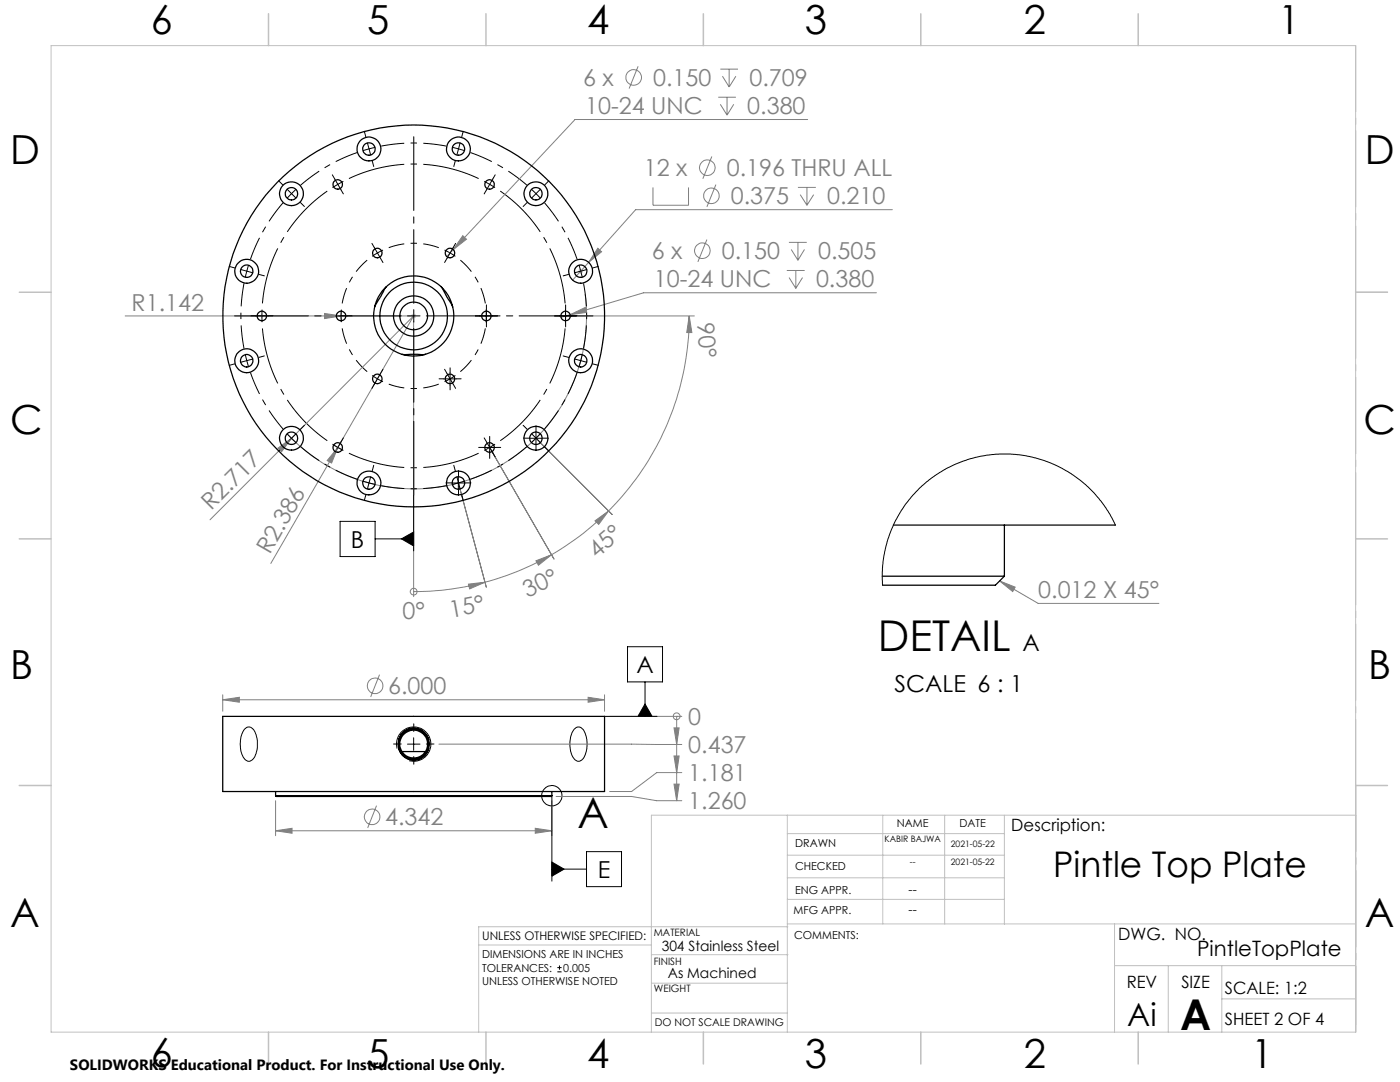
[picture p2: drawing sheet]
<svg xmlns="http://www.w3.org/2000/svg" width="279mm" height="216mm" viewBox="0 0 279 216" stroke-linecap="round" stroke-linejoin="round" font-family="sans-serif">
<g fill="none" stroke="#808080" stroke-width=".2">
<path d="M127.4 13.2l-1.8 4.5M143.3 19.4h3.6M143.8 13.8h3.5M144.2 15.2l1.3 2.2M145.1 19.4v3.6M145.5 13.8v3.6M146.9 15.2l-1.4 2.2M130.3 37.4v3.6h7.1v-3.6M142.1 31.2l-1.8 4.5M142.9 36.8l-1.8 4.5M143.8 20.8l1.3 2.2M146.4 20.8l-1.3 2.2"/>
<path d="M159.2 37.4h3.6M159.7 38.8l1.3 2.2M161 37.4v3.6M161.2 23.8h-46.4l-24.3 26M162.4 38.8l-1.4 2.2M90.5 49.8l-1.4 1.4M92.4 47l.7 .7-2.6 2.1zM116.8 58.7a34.5 34.5 0 0 1-19.5 35.5 34.5 34.5 0 0 1-39.8-7.5M117.5 52.4l-3.2 3.5M119.3 49.5l.8 .7-2.6 2.2zM141.1 47.8l-1.8 4.4M157 54h3.6"/>
<path d="M157.4 48.4h3.6M157.5 55.4l1.3 2.1M157.9 49.8l1.3 2.1M158.8 54v3.5M159.2 48.4v3.5M160.2 55.4l-1.4 2.1M160.5 49.8l-1.3 2.1M174.9 58.4h-46.5l-14.6 4.4M178.1 41.8h-51.2l-9.4 10.6M25 63h57.5M64.8 62.5l3.3 .5-3.3 .6zM68.1 62.1v2.1"/>
<path d="M82.5 63l-40.6 40.7M82.5 64.1v55M82.6 63l-15.2 26.3M113.8 62.8l3-1.5 .3 1zM113.8 62.8l-1.9 .5M113.9 63h24.7M137.5 63a55.2 55.2 0 0 1-16 39M137.5 63l.6 3.4h-1zM55.5 89.4l2.7-1.9-2 2.6zM66.5 88.8l2 1.1M67.4 89.3l-1.2 3.1-.9-.5zM67.4 89.3l-13.4 23.1"/>
<path d="M91.5 96.4l5.5 20.8M97.7 89.3l12.9 22.2-12.4-21.3M107 87.5l15.2 15.2M82.5 118h.1M93.5 116.6l3.3-.4-3.1 1.3zM96.8 116.2a53.7 53.7 0 0 1-14.3 1.8M107 111.9l3.1-1.2-2.6 2.1zM110.1 110.7a55 55 0 0 1-13.3 5.5M118.7 103.9l2.8-1.9-2 2.6zM121.5 102a55 55 0 0 1-11.4 8.7M199.5 115.9l3.1 1.3-.5 .8zM199.5 115.9l7.7 4.5h24.1"/>
<path d="M44.5 139.6l3.3-.5v1zM44.5 138.6v3.3M44.5 139.6h76.1M75.7 134.6l-1.7 4.5M117.4 139.1l3.2 .5-3.2 .5zM120.6 138.6v3.3M55 159.8v7M87.6 148.5l48.5 .1M110.1 159.8v7M111 158.9h15l5.1 .9h5M121.7 142.9h14.4M134.5 150.8h1l-.5 3.4z"/>
<path d="M134.5 156.5h1l-.5 3.3zM134.5 145.2h1l-.5 3.4zM135 142.9h.1M135 142.9v16.9M136.1 154.2h-5l-5.1 3.7h-4.3M55 165.8l3.3-.5v1zM55 165.8h55.1M75.1 160.8l-1.7 4.4M106.8 165.3l3.3 .5-3.3 .5z"/>
<circle cx="126.5" cy="15.4" r="1.55"/>
<circle cx="141.2" cy="33.5" r="1.56"/>
<circle cx="142" cy="39.1" r="1.56"/>
<circle cx="140.2" cy="50" r="1.55"/>
<circle cx="82.6" cy="118.1" r=".67"/>
<circle cx="74.8" cy="136.8" r="1.56"/>
<circle cx="135" cy="142.9" r=".68"/>
<circle cx="74.3" cy="163" r="1.56"/>
</g>
<g fill="none" stroke="#000" stroke-width=".2">
<path d="M88.5 75.6h2.6M89.8 74.4v2.5M95.8 63h2.5M97 61.8v2.5M111.6 63h2.5M112.9 61.8v2.5M57.3 86.5l1.8 1.8M59.1 86.6l-1.8 1.7M82.5 98.8v11.1M90.2 96.4h2.5M91.5 95.1v2.5M96.4 89.3h2.6"/>
<path d="M97.7 88.1v2.5M105.7 87.5h2.5M107 86.2v2.5M67.9 104h7v7.1h-7zM74.9 107.5h7.6M80.1 107.5l2.4-1.3v2.7zM125.2 129h7v7.1h-7zM128.7 136.1v6.8M48.9 145.4a1.22 1.22 0 0 1 1.3-.2 1.22 1.22 0 0 1 .7 1 5.4 5.4 0 0 1-.6 5.5 1.25 1.25 0 0 1-1.9-1 5.5 5.5 0 0 1 .5-5.3zM79.2 149.4a3.4 3.4 0 0 1 3.1-4.3 3.4 3.4 0 0 1 3.7 3.7 3.4 3.4 0 0 1-4.3 3M81.3 148.5h2.5M82.5 147.2v2.5"/>
<path d="M110.1 158.8v17M114.7 145.4a1.22 1.22 0 0 1 1.3-.2 1.22 1.22 0 0 1 .7 1 5.7 5.7 0 0 1-.5 5.4 1.15 1.15 0 0 1-1.9-.6 5.5 5.5 0 0 1 .4-5.6zM120.6 142.9h10.5M128.7 140.5l1.4 2.4h-2.8zM110.1 173.4h7M110.1 172l2.5 1.4-2.5 1.4zM117.1 169.9h6.9v7h-6.9zM111.2 193.9h.9M111.2 193.1h.9M111.7 192.7v.8"/>
<circle cx="110.1" cy="158.8" r="2.03"/>
</g>
<g fill="none" stroke="#c0c0c0" stroke-width=".2">
<path d="M10.2 9.1h260.3v196.9h-260.3zM115.4 54.1h1M115.5 53.8l.7 .7M115.9 53.6v1M116.2 53.8l-.7 .7M270.5 58.3h6.4M82.1 63h.9M82.2 62.7l.7 .7M82.5 62.5v1M82.9 62.7l-.7 .7M270.5 156.7h6.4M157.1 162.7v43.3"/>
<path d="M157.1 175.2h43.3M157.1 170.6h43.3M157.1 166.3h43.3M157.1 179.5h43.3M176.2 162.7v21.7M188.5 162.7v21.7M200.4 162.7v21.7M270.6 162.7h-140.6v43.3M95.5 188.6h34.5M130 196.2h27.1M130 190.5h27.3M157.1 184.4h113.4"/>
<path d="M157.2 184.9h-61.7v21.1M222.4 184.4v21.6M222.4 192.7h48.1M233.2 192.7v13.3M243.8 199.3h26.7M243.8 192.7v13.3M130 202.1h27.1"/>
</g>
<g fill="none" stroke="#000" stroke-width=".2" stroke-dasharray="15.2 1.3 1.3 1.3" stroke-linecap="butt">
<path d="M58.2 38.6l-.9 .9M58.2 38.6l.9-.8M67.4 36.8l-1 .6M67.4 36.8l1.1-.6M73.6 29.7l-1.2 .4M73.6 29.7l1.3-.3M91.5 29.7l-1.2-.3M91.5 29.7l1.2 .4M97.7 36.8l-1.1-.6M97.7 36.8l1.1 .6M107 38.6l-.9-.8M107 38.6l.8 .9"/>
<path d="M49.3 54.1l-.3 1.2M49.3 54.1l.3-1.2M75.3 50.5l-1 .6M75.3 50.5l1.1-.6M89.8 50.5l-1.1-.6M89.8 50.5l1.1 .6M115.9 54.1l-.3-1.2M115.9 54.1l.3 1.2M49.3 72l.3 1.2M49.3 72l-.3-1.3M52.3 63v1.3M52.3 63v-1.2"/>
<path d="M68.1 63v1.3M68.1 63v-1.2M75.3 75.6l1.1 .6M75.3 75.6l-1-.7M89.8 75.6l1.1-.7M89.8 75.6l-1.1 .6M97.1 63l-.1-1.2M97.1 63l-.1 1.3M112.9 63v-1.2M112.9 63v1.3M115.9 72l.3-1.3M115.9 72l-.3 1.2"/>
<path d="M67.4 89.3l1.1 .6M67.4 89.3l-1-.7M73.6 96.4l1.3 .3M73.6 96.4l-1.2-.4M91.5 96.4l1.2-.4M91.5 96.4l-1.2 .3M97.7 89.3l1.1-.7M97.7 89.3l-1.1 .6M107 87.4l.8-.9M107 87.4l-.9 .9"/>
</g>
<path d="M71.3 30.4a34.5 34.5 0 0 0-11.3 6.5M89.1 29.1a34.5 34.5 0 0 0-13 0M105.1 36.9a34.5 34.5 0 0 0-11.2-6.5M48.7 56.5a34.5 34.5 0 0 0 0 13M56.5 40.5a34.5 34.5 0 0 0-6.5 11.2M115.2 51.7a34.5 34.5 0 0 0-6.5-11.2M50 74.4a34.5 34.5 0 0 0 6.5 11.2M116.5 69.5a34.5 34.5 0 0 0 0-13M60 89.1a34.5 34.5 0 0 0 11.3 6.5M76.1 96.9a34.5 34.5 0 0 0 13 0M93.9 95.6a34.5 34.5 0 0 0 11.2-6.5M108.7 85.6a34.5 34.5 0 0 0 6.5-11.2" fill="none" stroke="#000" stroke-width=".2" stroke-dasharray="15.2 1.3 1.3 1.3" stroke-dashoffset="10.6" stroke-linecap="butt"/>
<path d="M65.3 38.1a30.3 30.3 0 0 0-12.9 22.4M95.5 35.6a30.3 30.3 0 0 0-25.9 0M52.4 65.5a30.3 30.3 0 0 0 12.9 22.4M112.8 60.5a30.3 30.3 0 0 0-13-22.4M69.6 90.4a30.3 30.3 0 0 0 25.9 0M99.8 87.9a30.3 30.3 0 0 0 13-22.4" fill="none" stroke="#000" stroke-width=".2" stroke-dasharray="15.2 1.3 1.3 1.3" stroke-dashoffset="3.8" stroke-linecap="butt"/>
<path d="M73.3 51.9a14.5 14.5 0 0 0-5 8.6M87.6 49.4a14.5 14.5 0 0 0-10 0M68.3 65.5a14.5 14.5 0 0 0 5 8.7M77.6 76.6a14.5 14.5 0 0 0 10 0M91.9 74.2a14.5 14.5 0 0 0 5-8.7M96.9 60.5a14.5 14.5 0 0 0-5-8.6" fill="none" stroke="#000" stroke-width=".2" stroke-dasharray="15.2 1.3 1.3 1.3" stroke-dashoffset="12.1" stroke-linecap="butt"/>
<path d="M270.6 9.1v49.2M270.6 58.3v49.2M270.6 107.5v49.2M270.6 156.7v49.2" fill="none" stroke="#c0c0c0" stroke-width=".2" stroke-dasharray="15.2 1.3 1.3 1.3" stroke-dashoffset="2.1"/>
<g fill="none" stroke="#c0c0c0" stroke-width=".3">
<path d="M53.6 2.8v6.3M97 2.8v6.3M140.4 2.8v6.3M183.8 2.8v6.3M227.2 2.8v6.3M3.8 58.3h6.4M270.5 58.3h6.4M3.8 107.5h6.4M270.5 107.5h6.4M3.8 156.7h6.4M270.5 156.7h6.4M53.6 206v6.3"/>
<path d="M97 206v6.3M140.4 206v6.3M183.8 206v6.3M227.2 206v6.3"/>
</g>
<g fill="none" stroke="#000" stroke-width=".2" stroke-dasharray="15.2 1.3 1.3 1.3">
<path d="M56.4 36.9l-.8-.8M58.2 38.6l-.9-.8M58.2 38.6l.9 .9M66.8 35.7l-.5-.8M67.4 36.8l-.6-1.1M67.4 36.8l.6 1.1M68 37.9l.5 .8M73 27.3l-.3-1.1M73.6 29.7l-.3-1.2M73.6 29.7l.4 1.2M74.3 32.1l.3 1.1M90.9 32.1l-.3 1.1"/>
<path d="M91.5 29.7l.3-1.2M91.5 29.7l-.3 1.2M92.2 27.3l.2-1.1M97.1 37.9l-.5 .8M97.7 36.8l.7-1.1M97.7 36.8l-.6 1.1M98.4 35.7l.4-.8M107 38.6l.9-.8M107 38.6l-.9 .9M108.7 36.9l.8-.8M46.8 53.5l-1.1-.3M49.3 54.1l-1.3-.3"/>
<path d="M49.3 54.1l1.2 .3M51.7 54.8l1.1 .2M59.9 40.4l.8 .8M74.7 49.4l-.5-.8M75.3 50.5l-.6-1.1M75.3 50.5l.7 1.1M76 51.6l.4 .8M89.2 51.6l-.5 .8M89.8 50.5l.7-1.1M89.8 50.5l-.6 1.1M90.5 49.4l.4-.8M105.2 40.4l-.8 .8"/>
<path d="M113.5 54.8l-1.1 .2M115.9 54.1l1.2-.3M115.9 54.1l-1.2 .3M118.3 53.5l1.1-.3M46.8 72.6l-1.1 .3M49.3 72l-1.3 .3M49.3 72l1.2-.4M51 63h-.9M51.7 71.3l1.1-.3M52.3 63h-1.3M52.3 63h1.2M53.5 63h1"/>
<path d="M66.8 63h-.9M68.1 63h-1.3M68.1 63h1.2M69.3 63h1M74.7 76.7l-.5 .8M75.3 75.6l-.6 1.1M75.3 75.6l.7-1.1M76 74.5l.4-.8M82.6 63v-1.2M82.6 63h-1.3M82.6 63v1.3M82.6 63h1.2"/>
<path d="M88.6 75.6h-1M89.2 74.5l-.5-.8M89.8 75.6l.7 1.1M89.8 75.6l-.6-1.1M89.8 74.3v-.9M89.8 76.8v1M90.5 76.7l.4 .8M91.1 75.6h.9M95.8 63h-.9M97.1 63h1.2M97.1 63h-1.3M97.1 61.8v-1"/>
<path d="M97.1 64.3v.9M98.3 63h1M111.6 63h-.9M112.9 63h1.2M112.9 63h-1.3M112.9 61.8v-1M112.9 64.3v.9M113.5 71.3l-1.1-.3M114.1 63h1M115.9 72l1.2 .3M115.9 72l-1.2-.4M118.3 72.6l1.1 .3"/>
<path d="M56.4 89.2l-.8 .8M59.9 85.7l.8-.8M66.8 90.4l-.5 .8M67.4 89.3l-.6 1.1M67.4 89.3l.6-1.1M68 88.2l.5-.8M73 98.8l-.3 1.1M73.6 96.4l-.3 1.2M73.6 96.4l.4-1.2M74.3 93.9l.3-1M90.3 96.4h-1.3M90.9 93.9l-.3-1"/>
<path d="M91.5 96.4l.3 1.2M91.5 96.4l-.3-1.2M91.5 95.1v-1.2M91.5 97.6v1.3M92.2 98.8l.2 1.1M92.8 96.4h1.2M96.5 89.3h-1M97.1 88.2l-.5-.8M97.7 89.3l.7 1.1M97.7 89.3l-.6-1.1M97.7 88v-.9M97.7 90.5v1"/>
<path d="M98.4 90.4l.4 .8M99 89.3h.9M105.2 85.7l-.8-.8M105.7 87.4h-1.2M107 87.4l.9 .9M107 87.4l-.9-.9M107 86.2v-1.3M107 88.7v1.2M108.2 87.4h1.3M108.7 89.2l.8 .8M80.1 148.5h-1.6M82.6 146v-1.6"/>
<path d="M82.6 151v1.5M85.1 148.5h1.5"/>
</g>
<path d="M80.1 63h-33.3M82.6 60.5v-33.2M82.6 65.5v33.3M85.1 63h33.2" fill="none" stroke="#000" stroke-width=".2" stroke-dasharray="15.2 1.3 1.3 1.3" stroke-dashoffset=".5"/>
<g fill="#808080">
<path d="M137.5 63l.6 3.4h-1z"/>
<path d="M93.5 116.6l3.3-.4-3.1 1.3z"/>
<path d="M107 111.9l3.1-1.2-2.6 2.1z"/>
<path d="M118.7 103.9l2.8-1.9-2 2.6z"/>
<path d="M64.8 62.5l3.3 .5-3.3 .6z"/>
<path d="M55.5 89.4l2.7-1.9-2 2.6z"/>
<path d="M67.4 89.3l-1.2 3.1-.9-.5z"/>
<path d="M134.5 150.8h1l-.5 3.4zM134.5 156.5h1l-.5 3.3zM134.5 145.2h1l-.5 3.4z"/>
<path d="M117.4 139.1l3.2 .5-3.2 .5zM44.5 139.6l3.3-.5v1z"/>
<path d="M55 165.8l3.3-.5v1zM106.8 165.3l3.3 .5-3.3 .5zM113.8 62.8l3.3-.5-.3-1zM92.4 47l-1.9 2.8 2.6-2.1zM119.3 49.5l-1.8 2.9 2.6-2.2zM199.5 115.9l3.1 1.3-.5 .8z"/>
</g>
<path d="M128.7 140.5l1.4 2.4h-2.8zM110.1 172l2.5 1.4-2.5 1.4zM80.1 107.5l2.4 1.4v-2.7z" fill="#000"/>
<g fill="none" stroke="#000" stroke-width=".25">
<path d="M77.1 57.2l-2.3 4.1M88 57.2l2.3 4.1M80.2 70.7h4.7M176.1 115h24.3M178.3 104.8h44.3M200.4 115l-1.8 1.8h-22.5M200.4 104.8v10.2M44.5 142.9h76.1v15h-76.1zM55 158.8l.1 .1h54.9l.1-.1M55 158.8h55.1M55 157.9v.9M79.6 149.4a3.1 3.1 0 0 0 3 2.3 3.1 3.1 0 0 0 2.9-2.3"/>
<path d="M79.6 149.4a3.1 3.1 0 0 0 3 2.2 3.1 3.1 0 0 0 2.9-2.2M79.6 147.5l-.2 .9 .2 1M79.6 147.5a3.1 3.1 0 0 1 3-2.3 3.1 3.1 0 0 1 2.9 2.3M79.6 147.5a3.1 3.1 0 0 1 3-2.2 3.1 3.1 0 0 1 2.9 2.2M80.2 150h4.7M85.5 147.5l.2 1.1-.2 .8M110.1 157.9v.9"/>
<circle cx="58.2" cy="38.6" r="2.38"/>
<circle cx="58.2" cy="38.7" r="1.24"/>
<circle cx="67.4" cy="36.8" r=".95"/>
<circle cx="73.6" cy="29.7" r="1.24"/>
<circle cx="73.6" cy="29.7" r="2.38"/>
<circle cx="91.5" cy="29.7" r="1.24"/>
<circle cx="91.5" cy="29.7" r="2.38"/>
<circle cx="97.7" cy="36.8" r=".95"/>
<circle cx="107" cy="38.6" r="2.38"/>
<circle cx="107" cy="38.7" r="1.24"/>
<circle cx="49.2" cy="54.1" r="2.39"/>
<circle cx="49.2" cy="54.1" r="1.25"/>
<circle cx="75.3" cy="50.5" r=".95"/>
<circle cx="89.8" cy="50.5" r=".95"/>
<circle cx="115.9" cy="54.1" r="2.38"/>
<circle cx="115.9" cy="54.1" r="1.24"/>
<circle cx="49.2" cy="72" r="2.39"/>
<circle cx="49.2" cy="72" r="1.26"/>
<circle cx="52.3" cy="63" r=".95"/>
<circle cx="68.1" cy="63" r=".95"/>
<circle cx="75.3" cy="75.6" r=".95"/>
<circle cx="82.5" cy="63" r="38.1"/>
<circle cx="82.6" cy="63.1" r="8"/>
<circle cx="82.6" cy="63" r="4"/>
<circle cx="82.6" cy="63.1" r="2.76"/>
<circle cx="82.6" cy="63" r="6.7"/>
<circle cx="89.8" cy="75.6" r=".95"/>
<circle cx="97.1" cy="63" r=".95"/>
<circle cx="112.9" cy="63" r=".95"/>
<circle cx="115.9" cy="72" r="2.38"/>
<circle cx="115.9" cy="72" r="1.25"/>
<circle cx="58.2" cy="87.4" r="2.38"/>
<circle cx="58.2" cy="87.4" r="1.24"/>
<circle cx="67.4" cy="89.3" r=".95"/>
<circle cx="73.6" cy="96.4" r="1.24"/>
<circle cx="73.6" cy="96.4" r="2.37"/>
<circle cx="91.5" cy="96.4" r="1.24"/>
<circle cx="91.5" cy="96.4" r="2.37"/>
<circle cx="97.7" cy="89.3" r=".95"/>
<circle cx="107" cy="87.4" r="2.38"/>
<circle cx="107" cy="87.4" r="1.24"/>
<circle cx="82.6" cy="148.5" r="2.78"/>
<circle cx="82.6" cy="148.5" r="2.98"/>
</g>
<path d="M222.6 104.8l-1.9-3.4-2.4-3-1.7-1.7-2.3-1.8-3.6-2-4-1.5-4.1-.7-3.9-.1-4 .7-3.9 1.3-2 .9-2.3 1.4-2.9 2.5-2.9 3.2-2.2 3.8-1.5 3.8-.8 4-.1 1.9v2.7" fill="none" stroke="#000" stroke-width=".2"/>
<g font-size="8.5">
<text x="175.2" y="129.8">DETAIL</text>
<text x="115.2" y="165.3">A</text>
<text x="235.5" y="205.4">A</text>
</g>
<g font-size="8">
<text x="30.1" y="6.8">6</text>
<text x="73.3" y="6.9">5</text>
<text x="117.2" y="6.9">4</text>
<text x="160.6" y="6.9">3</text>
<text x="204.3" y="6.9">2</text>
<text x="255.1" y="6.9">1</text>
<text x="2.1" y="32.8">D</text>
<text x="272.4" y="32.8">D</text>
<text x="2.1" y="86.5">C</text>
<text x="272.1" y="86.5">C</text>
<text x="2.1" y="135.6">B</text>
<text x="273.1" y="135.6">B</text>
<text x="2.1" y="185">A</text>
<text x="272.4" y="185">A</text>
<text x="30.1" y="213">6</text>
<text x="73.3" y="213">5</text>
<text x="117.2" y="213">4</text>
<text x="160.6" y="213">3</text>
<text x="204.3" y="213">2</text>
<text x="249.7" y="213">1</text>
</g>
<text font-size="7.1" x="210.2" y="174.9">Pintle Top Plate</text>
<text font-size="6.3" x="225" y="204.6">Ai</text>
<g font-size="4.7" fill="#808080">
<text x="116.4" y="17.1">6 x</text>
<text x="130.3" y="17.1">0.150</text>
<text x="149.6" y="17.1">0.709</text>
<text x="116.8" y="22.8">10-24 UNC</text>
<text x="149.1" y="22.8">0.380</text>
<text x="128.5" y="35.2">12 x</text>
<text x="145" y="35.2">0.196 THRU ALL</text>
<text x="145.9" y="40.8">0.375</text>
<text x="165.1" y="40.8">0.210</text>
<text x="130.1" y="51.7">6 x</text>
<text x="144.1" y="51.7">0.150</text>
<text x="163.3" y="51.7">0.505</text>
<text x="130.5" y="57.3">10-24 UNC</text>
<text x="162.9" y="57.3">0.380</text>
<text x="26.3" y="62">R1.142</text>
<text x="139.1" y="64.5" transform="rotate(85 139.1 64.5)">90°</text>
<text x="42.1" y="102.1" transform="rotate(-45 42.1 102.1)">R2.717</text>
<text x="53.8" y="110.8" transform="rotate(-60 53.8 110.8)">R2.386</text>
<text x="119.1" y="111.5" transform="rotate(-40 119.1 111.5)">45°</text>
<text x="105.3" y="119.3" transform="rotate(-25 105.3 119.3)">30°</text>
<text x="207.2" y="119.4">0.012 X 45°</text>
<text x="80.3" y="123.6">0°</text>
<text x="90" y="123.2" transform="rotate(-10 90 123.2)">15°</text>
<text x="77.4" y="138.5">6.000</text>
<text x="137.4" y="144.7">0</text>
<text x="137.4" y="155.9">1.181</text>
<text x="137.4" y="150.3">0.437</text>
<text x="137.4" y="161.5">1.260</text>
<text x="76.9" y="164.7">4.342</text>
</g>
<g font-size="4.7">
<text x="70" y="109.3">B</text>
<text x="204.1" y="129.8">A</text>
<text x="127" y="134.3">A</text>
<text x="178.5" y="138">SCALE 6 : 1</text>
<text x="119.3" y="175.2">E</text>
</g>
<text font-size="4.2" x="238.9" y="190.8">PintleTopPlate</text>
<g font-size="3.4">
<text x="201.8" y="165.9">Description:</text>
<text x="223.2" y="187.6">DWG. NO.</text>
<text x="224.9" y="197.2">REV</text>
<text x="235.8" y="197.2">SIZE</text>
<text x="244.4" y="198.4">SCALE: 1:2</text>
<text x="244.4" y="204.6">SHEET 2 OF 4</text>
</g>
<text font-size="3" x="14" y="213.5">SOLIDWORKS Educational Product. For Instructional Use Only.</text>
<g font-size="2.8">
<text x="132.1" y="189.7">304 Stainless Steel</text>
<text x="133.3" y="195.1">As Machined</text>
</g>
<g font-size="2.5">
<text x="181.3" y="178.3">--</text>
<text x="181.3" y="182.3">--</text>
</g>
<text font-size="2.4" x="96.2" y="187.5">UNLESS OTHERWISE SPECIFIED:</text>
<g font-size="2.2">
<text x="179" y="165.1">NAME</text>
<text x="191.5" y="165.1">DATE</text>
<text x="158.7" y="169">DRAWN</text>
<text x="158.7" y="173.5">CHECKED</text>
<text x="158.7" y="178.3">ENG APPR.</text>
<text x="158.4" y="182.4">MFG APPR.</text>
<text x="96.2" y="191.2">DIMENSIONS ARE IN INCHES</text>
<text x="158.5" y="187.4">COMMENTS:</text>
<text x="96.2" y="196.5">UNLESS OTHERWISE NOTED</text>
<text x="96.2" y="193.9">TOLERANCES:</text>
<text x="112.4" y="193.9">0.005</text>
</g>
<text font-size="2.1" x="130.7" y="204.6">DO NOT SCALE DRAWING</text>
<g font-size="2">
<text x="130.5" y="186.8">MATERIAL</text>
<text x="130.5" y="192.5">FINISH</text>
<text x="130.5" y="198">WEIGHT</text>
</g>
<g font-size="1.8">
<text x="176.5" y="168">KABIR BAJWA</text>
<text x="181.6" y="172.6">--</text>
<text x="189.7" y="172.6">2021-05-22</text>
<text x="189.8" y="169">2021-05-22</text>
</g>
</svg>
